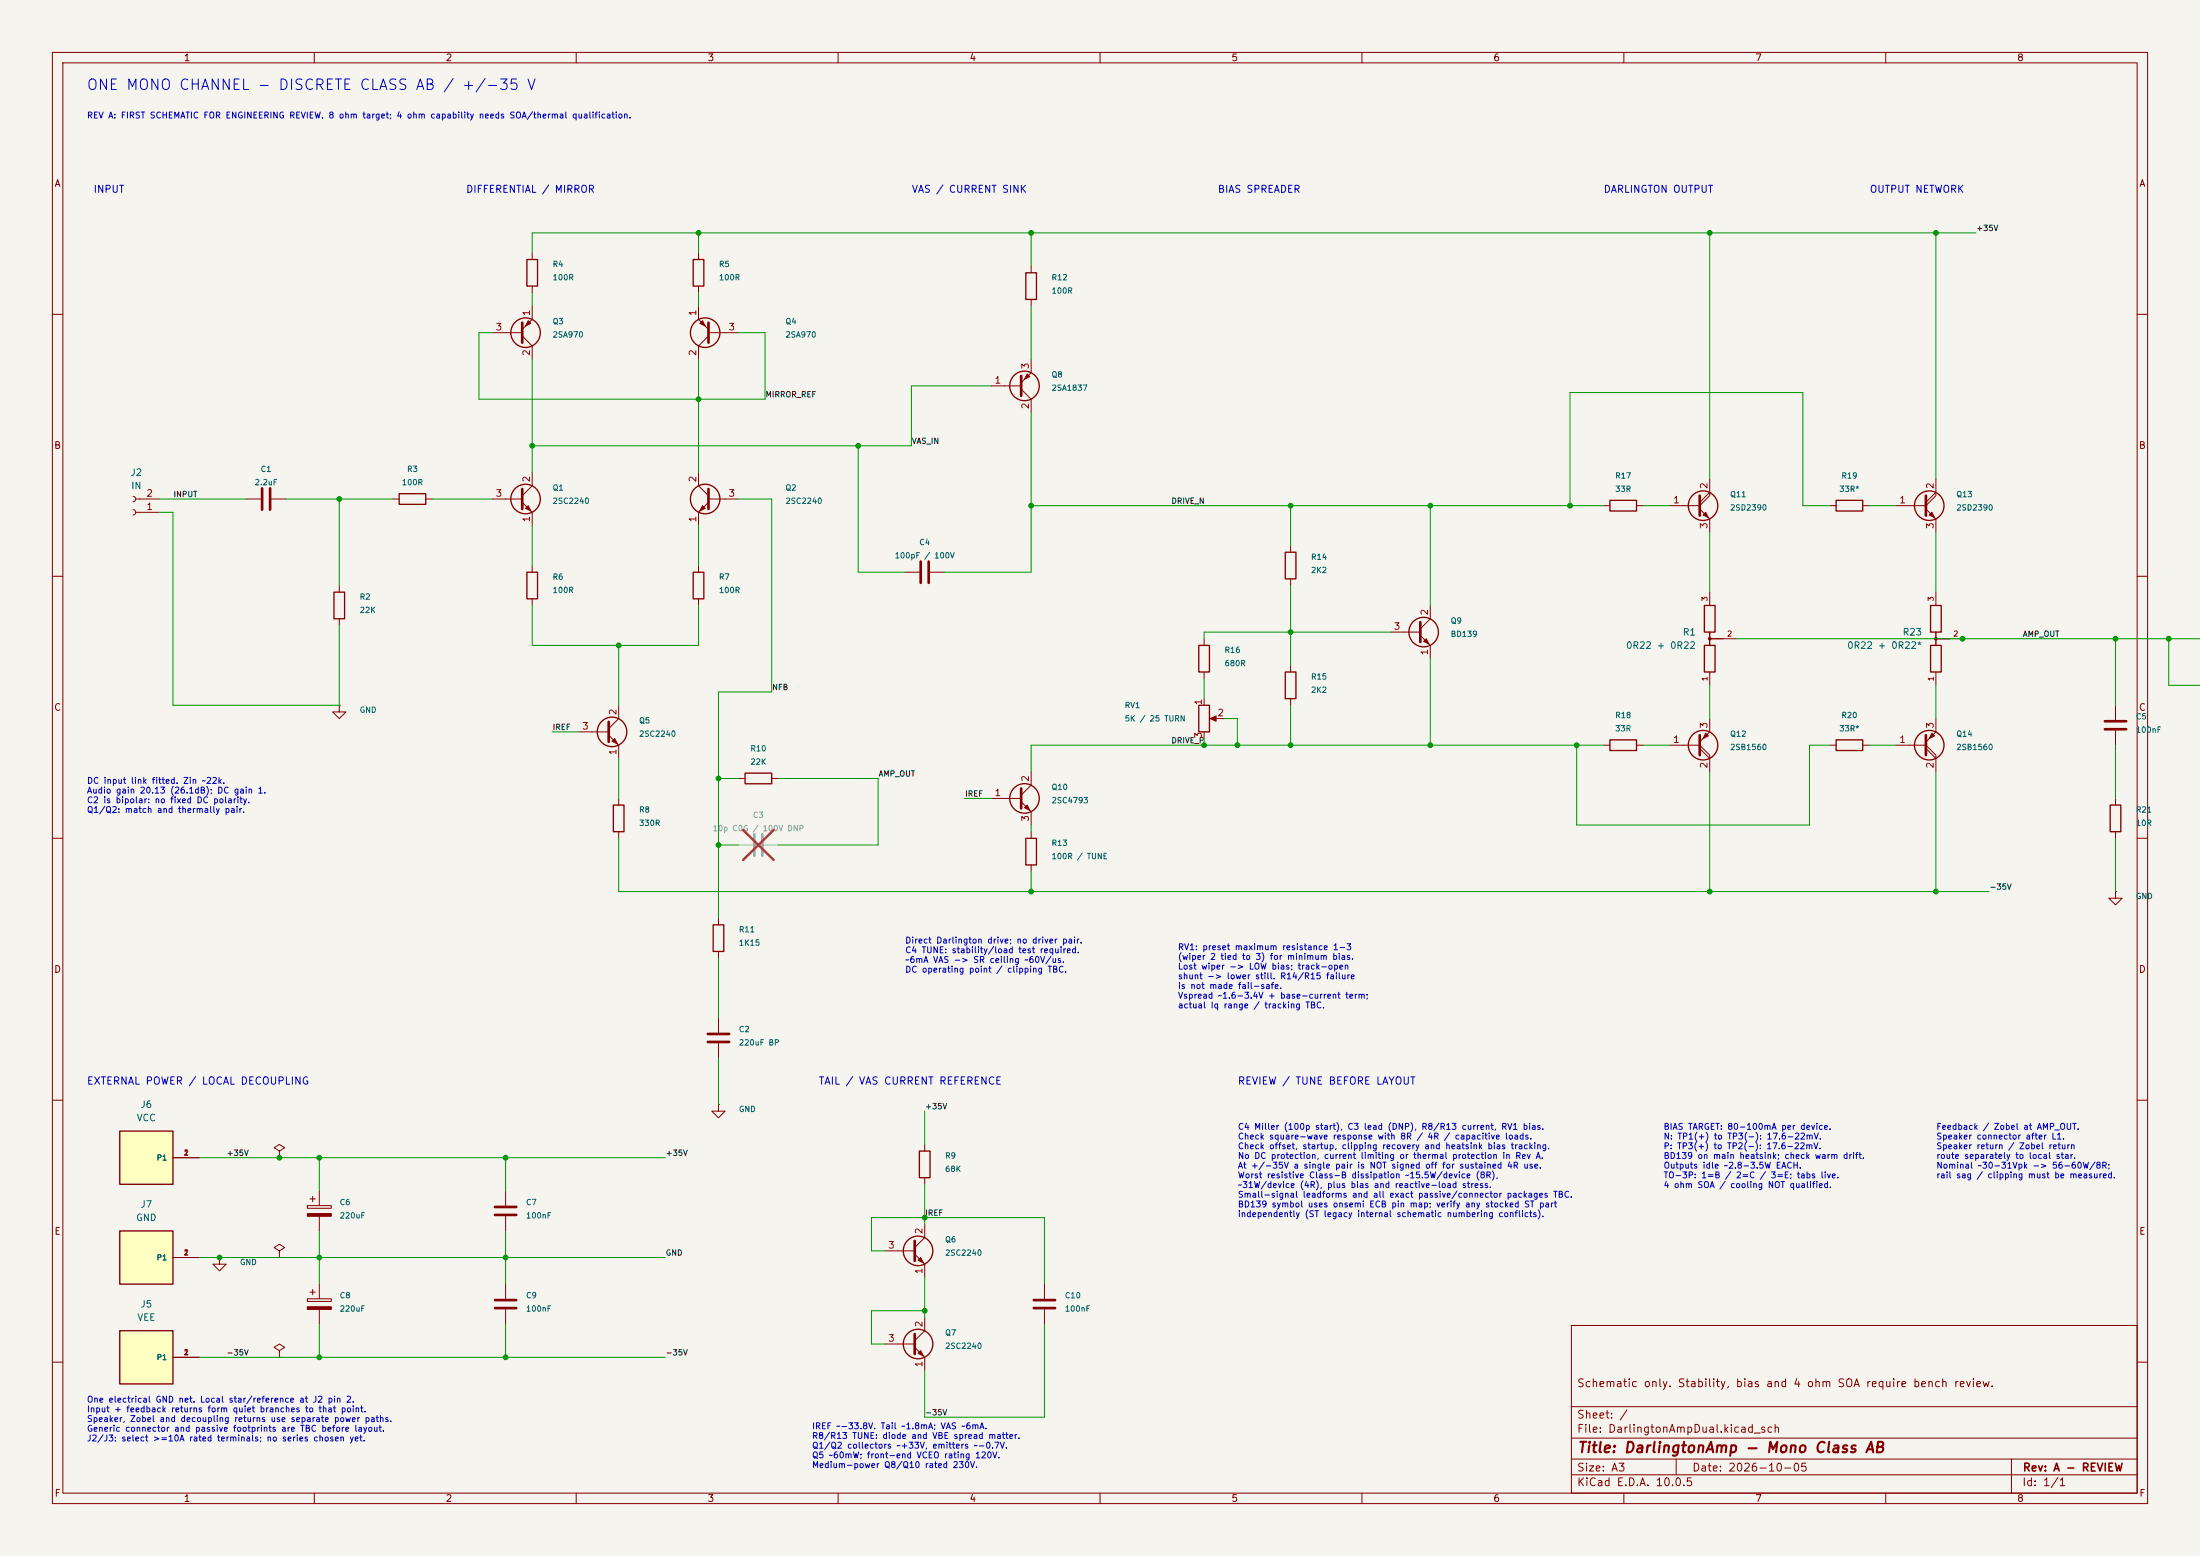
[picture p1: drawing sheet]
<svg xmlns="http://www.w3.org/2000/svg" width="420mm" height="297mm" viewBox="0 0 420 297" stroke-linecap="round" stroke-linejoin="round" font-family="sans-serif">
<path d="M0 0h420v297h-420z" fill="#f5f4ef" stroke="#f5f4ef" stroke-width=".19"/>
<g fill="none" stroke="#840000" stroke-width=".19">
<path d="M10 10h400v277h-400zM12 12h396v273h-396zM60 10v2M110 10v2M160 10v2M210 10v2M260 10v2M310 10v2M360 10v2M101.6 48.3v1.2M101.6 54.6v1.3M101.6 58.4v2.6l-1.9 1.9"/>
<path d="M133.3 58.4v2.6l2 1.9M10 60h2M94 63.5h5.7M99.7 64.1l1.9 1.9v2.6M135.3 63.5h5.7M135.3 64.1l-2 1.9v2.6M189.2 73.7h5.7M194.9 74.3l1.9 1.9v2.5M196.8 68.6v2.5l-1.9 1.9M408 60h2M25.4 97.3l.4 .1 .1 .4-.1 .3-.4 .2M25.4 94.7l.4 .2 .1 .4-.1 .3-.4 .2"/>
<path d="M25.9 95.3h4.6M25.9 97.8h4.6M47 95.3h2.8M51.8 95.3h2.8M74.9 95.3h1.3M81.3 95.3h1.2M94 95.3h5.7M99.7 95.9l1.9 1.9v2.5M101.6 90.2v2.5l-1.9 1.9M306.1 96.5h1.2M312.4 96.5h1.3M324.5 97.2l1.9 1.9v2.5"/>
<path d="M326.4 94v.6l-1.9 1.9h-5.7M326.4 91.4v2.6M326.4 94l-1.9 1.9M349.2 96.5h1.3M355.6 96.5h1.3M367.7 97.2l1.9 1.9v2.5M369.6 94v.6l-1.9 1.9h-5.8M369.6 94l-1.9 1.9M369.6 91.4v2.6M10 110h2M64.8 111.8v1.2M64.8 118.1v1.3"/>
<path d="M101.6 108v1.2M101.6 114.3v1.3M133.3 108v1.2M133.3 114.3v1.3M172.7 109.2h2.8M177.5 109.2h2.8M246.4 104.1v1.3M246.4 110.5v1.3M273 115.6v2.5l-1.9 1.9M326.4 113v2.6M369.6 113v2.6M408 110h2"/>
<path d="M64.8 134.6v1.3h1.2l-1.2 1.3-1.3-1.3h1.3M64.8 134.6h.1M110.5 139.7h5.7M118.1 134.6v2.6l-1.9 1.9M229.9 121.9v1.3M229.9 128.3v1.2M229.9 133.4v1.2M229.9 139.7v1.3M231.4 137.2h2.3M246.4 127v1.3M246.4 133.4v1.2M265.4 120.7h5.7"/>
<path d="M271.1 121.3l1.9 1.9v2.5M326.4 128.3v2.5M328.9 121.9h2.6M369.6 128.3v2.5M369.6 137.2v2.5l-1.9 1.9M372.1 121.9h2.5M403.9 134.6v2.8M403.9 139.4v2.8M10 160h2M116.2 140.3l1.9 1.9v2.6M118.1 152.4v1.3M118.1 158.8v1.2"/>
<path d="M141 148.6h1.2M147.3 148.6h1.3M189.2 152.4h5.7M194.9 153l1.9 1.9v2.6M196.8 147.3v2.6l-1.9 1.9M196.8 158.8v1.2M306.1 142.2h1.2M312.4 142.2h1.3M349.2 142.2h1.3M355.6 142.2h1.3M361.9 142.2h5.8l1.9 1.9v.7M367.7 142.9l1.9 1.9"/>
<path d="M369.6 144.8v2.5M403.9 152.4v1.3M403.9 158.8v1.2M408 160h2M137.2 175.3v1.2M196.8 165.1v1.3M403.9 170.2v1.3h1.2l-1.2 1.2-1.3-1.2h1.3M403.9 170.2h.1M137.2 181.6v1.3M137.2 194.3v2.8M137.2 199.1v2.8M10 210h2"/>
<path d="M408 210h2M168.9 238.8h5.7M174.6 239.4l1.9 1.9v2.5M176.5 233.7v2.5l-1.9 1.9M168.9 256.5h5.7M174.6 257.2l1.9 1.9v2.5M176.5 251.5v2.5l-1.9 1.9M300 253h108v32h-108zM10 260h2M300 278.5h108M300 274.5h108M300 268.5h108"/>
<path d="M320 278.5v3M384 278.5v6.5M408 260h2M60 285v2M110 285v2M160 285v2M210 285v2M260 285v2M300 281.5h108M310 285v2M360 285v2"/>
</g>
<g fill="none" stroke="#840000" stroke-width=".51">
<path d="M99.7 61.6v3.8M135.3 61.6v3.8M194.9 71.8v3.8M50 93.2v4.1M51.6 93.2v4.1M99.7 93.3v3.9M324.5 94.6v3.8M367.7 94.6v3.8M175.8 107.2v4.1M177.3 107.2v4.1M271.1 118.7v3.9M116.2 137.8v3.8"/>
<path d="M401.8 137.7h4.1M401.8 139.2h4.1M194.9 150.5v3.8M367.7 140.3v3.8M135.1 197.4h4.1M135.1 198.9h4.1M174.6 236.9v3.8M174.6 254.6v3.8"/>
</g>
<g fill="none" stroke="#840000" stroke-width=".25">
<path d="M100.6 49.5h2v5.1h-2zM76.2 94.2h5.1v2.1h-5.1zM307.3 95.5h5.1v2h-5.1zM350.5 95.5h5.1v2h-5.1zM63.8 113h2v5.1h-2zM100.6 109.2h2v5.1h-2zM132.3 109.2h2.1v5.1h-2.1zM245.4 105.4h2v5.1h-2zM325.4 115.6h2v5.1h-2zM368.6 115.6h2v5.1h-2zM228.9 134.6h2v5.1h-2zM228.9 123.2h2v5.1h-2z"/>
<path d="M245.4 128.3h2v5.1h-2zM325.4 123.2h2v5.1h-2zM326.4 120.7v2.5M326.4 121.9h2.5M368.6 123.2h2v5.1h-2zM369.6 121.9h2.5M369.6 120.7v2.5M117.1 153.7h2v5.1h-2zM142.2 147.6h5.1v2h-5.1zM307.3 141.2h5.1v2.1h-5.1zM350.5 141.2h5.1v2.1h-5.1zM402.8 153.7h2.1v5.1h-2.1z"/>
<path d="M136.1 176.5h2.1v5.1h-2.1zM195.8 160h2.1v5.1h-2.1z"/>
<circle cx="100.3" cy="63.5" r="2.82"/>
<circle cx="134.6" cy="63.5" r="2.82"/>
<circle cx="195.6" cy="73.7" r="2.82"/>
<circle cx="100.3" cy="95.2" r="2.82"/>
<circle cx="325.1" cy="96.5" r="2.82"/>
<circle cx="368.3" cy="96.5" r="2.82"/>
<circle cx="116.8" cy="139.7" r="2.82"/>
<circle cx="271.8" cy="120.6" r="2.82"/>
<circle cx="195.6" cy="152.4" r="2.82"/>
<circle cx="368.3" cy="142.2" r="2.82"/>
<circle cx="175.3" cy="238.8" r="2.82"/>
<circle cx="175.3" cy="256.5" r="2.82"/>
</g>
<g fill="#840000" stroke="#840000" stroke-width=".19">
<path d="M133.6 61.7l.5-.5 .5 1z"/>
<path d="M175.3 240.5l.5-.5 .5 1z"/>
<path d="M175.3 258.3l.5-.5 .5 1z"/>
<path d="M231 137.2l1.2-.5v1z"/>
<path d="M195.6 154.2l.5-.5 .5 1z"/>
<path d="M100.3 97l.5-.5 .5 1z"/>
<path d="M271.8 122.4l.5-.5 .5 1z"/>
<path d="M116.8 141.5l.5-.5 .6 1z"/>
<path d="M325.1 98.3l.5-.5 .5 1z"/>
<path d="M100.8 61.2l.5 .5-1 .5z"/>
<path d="M368.3 98.3l.5-.5 .5 1z"/>
<path d="M196.1 71.4l.5 .5-1 .5z"/>
<path d="M368.8 140l.5 .5-1 .5z"/>
<circle cx="326.4" cy="121.9" r=".25"/>
<circle cx="369.6" cy="121.9" r=".25"/>
</g>
<path d="M144 159.3v4M145.5 159.3v4" fill="none" stroke="#9c9b98" stroke-width=".51"/>
<path d="M141 161.3h2.8M145.8 161.3h2.8" fill="none" stroke="#9c9b98" stroke-width=".19"/>
<path d="M141.9 158.4l5.8 5.7M147.7 158.4l-5.8 5.7" fill="none" stroke="#e12e31" stroke-width=".46"/>
<path d="M22.9 254h10.1v10.2h-10.1z" fill="#ffffc2"/>
<g fill="none" stroke="#840000" stroke-width=".25">
<path d="M195.8 52.1h2.1v5.1h-2.1zM175.5 219.7h2v5.1h-2zM22.9 254h10.1v10.2h-10.1z"/>
<circle cx="134.6" cy="95.2" r="2.82"/>
<circle cx="325.1" cy="142.2" r="2.82"/>
</g>
<g fill="none" stroke="#840000" stroke-width=".19">
<path d="M196.8 50.8v1.3M196.8 57.2v1.2M133.3 90.2v2.5l2 1.9M135.3 95.3h5.7M135.3 95.9l-2 1.9v2.5M326.4 137.2v2.5l-1.9 1.9M318.8 142.2h5.7l1.9 1.9v.7M324.5 142.9l1.9 1.9M326.4 144.8v2.5M176.5 218.4v1.3M176.5 224.8v1.3M33 259.1h5.1"/>
<path d="M41.9 240v1.3h1.3l-1.3 1.3-1.3-1.3h1.3M41.9 240h.1M53.3 257.8l1.1-.6-1.1-.7-1 .7 1 .6v1.3M53.3 259.1h.1"/>
</g>
<path d="M135.3 93.3v3.9M324.5 140.3v3.8" fill="none" stroke="#840000" stroke-width=".51"/>
<g fill="#840000" stroke="#840000" stroke-width=".19">
<path d="M325.6 140l.5 .5-1 .5z"/>
<path d="M134.1 96.5l.5 .5-1 .5z"/>
</g>
<path d="M22.9 234.9h10.1v10.2h-10.1z" fill="#ffffc2"/>
<path d="M22.9 234.9h10.1v10.2h-10.1z" fill="none" stroke="#840000" stroke-width=".25"/>
<path d="M53.3 219.7l1.1-.6-1.1-.7-1 .7 1 .6v1.3M137.2 210.8v1.3h1.2l-1.2 1.3-1.3-1.3h1.3M137.2 210.8h.1M53.3 221h.1M96.5 227.3v2.8M96.5 232.2v2.7M33 240h5.1M199.4 245.1v2.8M199.4 249.9v2.8" fill="none" stroke="#840000" stroke-width=".19"/>
<path d="M94.5 230.4h4.1M94.5 231.9h4.1M197.4 248.2h4M197.4 249.7h4" fill="none" stroke="#840000" stroke-width=".51"/>
<path d="M22.9 215.9h10.1v10.2h-10.1z" fill="#ffffc2"/>
<path d="M132.3 49.5h2.1v5.1h-2.1zM22.9 215.9h10.1v10.2h-10.1z" fill="none" stroke="#840000" stroke-width=".25"/>
<g fill="none" stroke="#840000" stroke-width=".19">
<path d="M133.3 48.3v1.2M133.3 54.6v1.3M33 221h5.1M53.3 238.8l1.1-.7-1.1-.6-1 .6 1 .7v1.2M58.7 230.1h4.5v.5h-4.5zM59.2 228.9h1M59.7 228.3v1.1M61 227.3v2.8M61 232.2v2.7M53.3 240h.1M58.7 247.9h4.5v.5h-4.5zM59.2 246.6h1"/>
<path d="M59.7 246.1v1M61 245.1v2.8M61 249.9v2.8M96.5 245.1v2.8M96.5 249.9v2.8"/>
</g>
<g fill="#840000" stroke="#840000" stroke-width=".19">
<path d="M58.7 249.4h4.5v.5h-4.5z"/>
<path d="M58.7 231.6h4.5v.6h-4.5z"/>
</g>
<path d="M94.5 248.2h4.1M94.5 249.7h4.1" fill="none" stroke="#840000" stroke-width=".51"/>
<g fill="none" stroke="#009600" stroke-width=".19">
<path d="M101.6 55.9v2.5M133.3 44.5v3.8M133.3 55.9v2.5M196.8 44.5v6.3M196.8 58.4v10.2M326.4 44.5v46.9M369.6 44.5v46.9M377.2 44.5h-275.6v3.8M94 63.5h-2.6v12.7h54.6v-12.7h-5M101.6 68.6v21.6M133.3 68.6v21.6M189.2 73.7h-15.2v11.4h-72.4"/>
<path d="M196.8 78.7v30.5h-16.5M30.5 95.3h16.5M30.5 97.8h2.5v36.8h31.8v-15.2M54.6 95.3h20.3M64.8 95.3v16.5M82.5 95.3h11.5M141 95.3h6.3v36.8h-10.1v43.2M163.8 85.1v24.1h8.9M196.8 96.5h109.3M246.4 96.5v7.6M273 96.5v19.1M299.7 96.5v-21.6h44.5v21.6h5"/>
<path d="M313.7 96.5h5.1M356.9 96.5h5M101.6 115.6v7.6h31.7v-7.6M101.6 100.3v7.7M133.3 100.3v7.7M246.4 111.8v15.2M326.4 101.6v11.4M369.6 101.6v11.4M105.4 139.7h5.1M118.1 123.2v11.4M229.9 129.5v3.9M233.7 137.2h2.5v5"/>
<path d="M246.4 134.6v7.6M265.4 120.7h-35.5v1.2M273 125.7v16.5M326.4 130.8v6.4M331.5 121.9h88.5M369.6 130.8v6.4M403.9 121.9v12.7M414 121.9v8.9h6M118.1 144.8v7.6M137.2 148.6h3.8M148.6 148.6h19v12.7h-19M184.1 152.4h5.1"/>
<path d="M196.8 157.5v1.3M229.9 141v1.2M301 142.2v15.3h44.4v-15.3h3.8M306.1 142.2h-109.3v5.1M313.7 142.2h5.1M326.4 147.3v22.9M356.9 142.2h5M369.6 147.3v22.9M403.9 142.2v10.2M118.1 160v10.2h261.6M137.2 161.3h3.8M196.8 166.4v3.8"/>
<path d="M403.9 160v10.2M137.2 182.9v11.4M137.2 201.9v8.9M176.5 212.1v6.3M38.1 221h88.9M61 221v6.3M61 234.9v10.2M96.5 221v6.3M96.5 234.9v10.2M168.9 238.8h-2.5v-6.4h33v12.7M176.5 226.1v7.6M38.1 240h88.9"/>
<path d="M38.1 259.1h88.9M61 252.7v6.4M96.5 252.7v6.4M176.5 250.2h-10.1v6.3h2.5M176.5 243.8v7.7M199.4 252.7v17.8h-22.9v-8.9"/>
</g>
<g fill="#009600" stroke="#009600" stroke-width=".19">
<circle cx="133.3" cy="76.2" r=".46"/>
<circle cx="118.1" cy="123.2" r=".46"/>
<circle cx="64.8" cy="95.3" r=".46"/>
<circle cx="101.6" cy="85.1" r=".46"/>
<circle cx="61" cy="259.1" r=".46"/>
<circle cx="61" cy="221" r=".46"/>
<circle cx="53.3" cy="221" r=".46"/>
<circle cx="96.5" cy="221" r=".46"/>
<circle cx="61" cy="240" r=".46"/>
<circle cx="41.9" cy="240" r=".46"/>
<circle cx="137.2" cy="148.6" r=".46"/>
<circle cx="196.8" cy="170.2" r=".46"/>
<circle cx="137.2" cy="161.3" r=".46"/>
<circle cx="196.8" cy="44.5" r=".46"/>
<circle cx="163.8" cy="85.1" r=".46"/>
<circle cx="133.3" cy="44.5" r=".46"/>
<circle cx="96.5" cy="259.1" r=".46"/>
<circle cx="96.5" cy="240" r=".46"/>
<circle cx="176.5" cy="232.4" r=".46"/>
<circle cx="369.6" cy="170.2" r=".46"/>
<circle cx="326.4" cy="170.2" r=".46"/>
<circle cx="403.9" cy="121.9" r=".46"/>
<circle cx="414" cy="121.9" r=".46"/>
<circle cx="374.6" cy="121.9" r=".46"/>
<circle cx="369.6" cy="44.5" r=".46"/>
<circle cx="299.7" cy="96.5" r=".46"/>
<circle cx="273" cy="96.5" r=".46"/>
<circle cx="326.4" cy="44.5" r=".46"/>
<circle cx="236.2" cy="142.2" r=".46"/>
<circle cx="196.8" cy="96.5" r=".46"/>
<circle cx="246.4" cy="96.5" r=".46"/>
<circle cx="246.4" cy="120.7" r=".46"/>
<circle cx="246.4" cy="142.2" r=".46"/>
<circle cx="273" cy="142.2" r=".46"/>
<circle cx="301" cy="142.2" r=".46"/>
<circle cx="229.9" cy="142.2" r=".46"/>
<circle cx="176.5" cy="250.2" r=".46"/>
</g>
<text font-size="2" fill="#0000c2" x="16.4" y="17.7">ONE MONO CHANNEL - DISCRETE CLASS AB / +/-35 V</text>
<text font-size="2" fill="#840000" x="301" y="277.8">Title: DarlingtonAmp - Mono Class AB</text>
<g font-size="1.5" fill="#840000">
<text x="300.9" y="265.1">Schematic only. Stability, bias and 4 ohm SOA require bench review.</text>
<text x="300.9" y="273.8">File: DarlingtonAmpDual.kicad_sch</text>
<text x="300.9" y="271.1">Sheet: /</text>
<text x="300.9" y="281.2">Size: A3</text>
<text x="322.9" y="281.2">Date: 2026-10-05</text>
<text x="386" y="281.2">Rev: A - REVIEW</text>
<text x="300.9" y="284">KiCad E.D.A. 10.0.5</text>
<text x="385.9" y="284">Id: 1/1</text>
</g>
<g font-size="1.4" fill="#0000c2">
<text x="16.5" y="207.4">EXTERNAL POWER / LOCAL DECOUPLING</text>
<text x="156.2" y="207.4">TAIL / VAS CURRENT REFERENCE</text>
<text x="236.2" y="207.4">REVIEW / TUNE BEFORE LAYOUT</text>
</g>
<g font-size="1.3" fill="#840000">
<text x="35" y="12">1</text>
<text x="85" y="12">2</text>
<text x="135" y="12">3</text>
<text x="185" y="12">4</text>
<text x="235" y="12">5</text>
<text x="285" y="12">6</text>
<text x="335" y="12">7</text>
<text x="385" y="12">8</text>
<text x="10.3" y="36">A</text>
<text x="408.3" y="36">A</text>
<text x="10.2" y="86">B</text>
<text x="408.2" y="86">B</text>
<text x="10.2" y="136">C</text>
<text x="408.2" y="136">C</text>
<text x="10.2" y="186">D</text>
<text x="408.2" y="186">D</text>
<text x="10.3" y="236">E</text>
<text x="408.3" y="236">E</text>
<text x="10.3" y="286">F</text>
<text x="35" y="287">1</text>
<text x="85" y="287">2</text>
<text x="135" y="287">3</text>
<text x="185" y="287">4</text>
<text x="235" y="287">5</text>
<text x="285" y="287">6</text>
<text x="335" y="287">7</text>
<text x="385" y="287">8</text>
<text x="408.3" y="286">F</text>
</g>
<g font-size="1.3" fill="#0000c2">
<text x="17.7" y="37.1">INPUT</text>
<text x="88.9" y="37.1">DIFFERENTIAL / MIRROR</text>
<text x="174" y="37.1">VAS / CURRENT SINK</text>
<text x="232.4" y="37.1">BIAS SPREADER</text>
<text x="306" y="37.1">DARLINGTON OUTPUT</text>
<text x="356.8" y="37.1">OUTPUT NETWORK</text>
</g>
<g font-size="1.3" fill="#a90000">
<text x="94.5" y="63.4">3</text>
<text x="101.5" y="60.4" transform="rotate(-90 101.5 60.4)">1</text>
<text x="133.2" y="60.4" transform="rotate(-90 133.2 60.4)">1</text>
<text x="139" y="63.4">3</text>
<text x="101.5" y="68" transform="rotate(-90 101.5 68)">2</text>
<text x="133.2" y="68" transform="rotate(-90 133.2 68)">2</text>
<text x="196.7" y="70.6" transform="rotate(-90 196.7 70.6)">3</text>
<text x="189.8" y="73.5">1</text>
<text x="196.7" y="78.2" transform="rotate(-90 196.7 78.2)">2</text>
<text x="27.8" y="95.1">2</text>
<text x="94.5" y="95.1">3</text>
<text x="101.5" y="92.2" transform="rotate(-90 101.5 92.2)">2</text>
<text x="133.2" y="92.2" transform="rotate(-90 133.2 92.2)">2</text>
<text x="139" y="95.1">3</text>
<text x="326.3" y="93.4" transform="rotate(-90 326.3 93.4)">2</text>
<text x="369.4" y="93.4" transform="rotate(-90 369.4 93.4)">2</text>
<text x="27.8" y="97.7">1</text>
<text x="101.5" y="99.8" transform="rotate(-90 101.5 99.8)">1</text>
<text x="133.2" y="99.8" transform="rotate(-90 133.2 99.8)">1</text>
<text x="319.3" y="96.4">1</text>
<text x="326.3" y="101.1" transform="rotate(-90 326.3 101.1)">3</text>
<text x="362.5" y="96.4">1</text>
<text x="369.4" y="101.1" transform="rotate(-90 369.4 101.1)">3</text>
<text x="272.9" y="117.6" transform="rotate(-90 272.9 117.6)">2</text>
<text x="266" y="120.5">3</text>
<text x="272.9" y="125.2" transform="rotate(-90 272.9 125.2)">1</text>
<text x="118" y="136.6" transform="rotate(-90 118 136.6)">2</text>
<text x="229.7" y="134.7" transform="rotate(-90 229.7 134.7)">1</text>
<text x="232.3" y="137">2</text>
<text x="111" y="139.6">3</text>
<text x="229.7" y="141.1" transform="rotate(-90 229.7 141.1)">3</text>
<text x="319.3" y="142.1">1</text>
<text x="326.3" y="139.2" transform="rotate(-90 326.3 139.2)">3</text>
<text x="362.5" y="142.1">1</text>
<text x="369.4" y="139.2" transform="rotate(-90 369.4 139.2)">3</text>
<text x="118" y="144.2" transform="rotate(-90 118 144.2)">1</text>
<text x="196.7" y="149.3" transform="rotate(-90 196.7 149.3)">2</text>
<text x="326.3" y="146.8" transform="rotate(-90 326.3 146.8)">2</text>
<text x="369.4" y="146.8" transform="rotate(-90 369.4 146.8)">2</text>
<text x="189.8" y="152.3">1</text>
<text x="196.7" y="156.9" transform="rotate(-90 196.7 156.9)">3</text>
<text x="169.4" y="238.6">3</text>
<text x="176.4" y="235.7" transform="rotate(-90 176.4 235.7)">2</text>
<text x="176.4" y="243.3" transform="rotate(-90 176.4 243.3)">1</text>
<text x="169.4" y="256.4">3</text>
<text x="176.4" y="253.5" transform="rotate(-90 176.4 253.5)">2</text>
<text x="176.4" y="261.1" transform="rotate(-90 176.4 261.1)">1</text>
</g>
<g font-size="1.3" fill="#006464">
<text x="24.8" y="91.1">J2</text>
<text x="24.9" y="93.7">IN</text>
<text x="310.3" y="124.2">0R22 + 0R22</text>
<text x="321.1" y="121.6">R1</text>
<text x="352.5" y="124.2">0R22 + 0R22*</text>
<text x="363.1" y="121.6">R23</text>
<text x="26" y="214.3">VCC</text>
<text x="26.7" y="211.8">J6</text>
<text x="25.9" y="233.4">GND</text>
<text x="26.7" y="230.8">J7</text>
<text x="26.7" y="249.9">J5</text>
<text x="26.1" y="252.4">VEE</text>
</g>
<g font-size="1.2" fill="#0000c2">
<text x="16.5" y="22.9">REV A: FIRST SCHEMATIC FOR ENGINEERING REVIEW. 8 ohm target; 4 ohm capability needs SOA/thermal qualification.</text>
<text x="16.5" y="149.9">DC input link fitted. Zin ~22k.</text>
<text x="16.5" y="151.7">Audio gain 20.13 (26.1dB); DC gain 1.</text>
<text x="16.5" y="153.6">C2 is bipolar: no fixed DC polarity.</text>
<text x="16.5" y="155.4">Q1/Q2: match and thermally pair.</text>
<text x="172.7" y="180.4">Direct Darlington drive; no driver pair.</text>
<text x="172.7" y="182.2">C4 TUNE: stability/load test required.</text>
<text x="172.7" y="184.1">~6mA VAS -&gt; SR ceiling ~60V/us.</text>
<text x="172.7" y="185.9">DC operating point / clipping TBC.</text>
<text x="224.8" y="181.6">RV1: preset maximum resistance 1-3</text>
<text x="224.8" y="183.5">(wiper 2 tied to 3) for minimum bias.</text>
<text x="224.8" y="185.3">Lost wiper -&gt; LOW bias; track-open</text>
<text x="224.8" y="187.2">shunt -&gt; lower still. R14/R15 failure</text>
<text x="224.8" y="189">is not made fail-safe.</text>
<text x="224.8" y="190.9">Vspread ~1.6-3.4V + base-current term;</text>
<text x="224.8" y="192.7">actual Iq range / tracking TBC.</text>
<text x="236.2" y="215.9">C4 Miller (100p start), C3 lead (DNP), R8/R13 current, RV1 bias.</text>
<text x="317.5" y="215.9">BIAS TARGET: 80-100mA per device.</text>
<text x="369.6" y="215.9">Feedback / Zobel at AMP_OUT.</text>
<text x="236.2" y="217.8">Check square-wave response with 8R / 4R / capacitive loads.</text>
<text x="236.2" y="219.6">Check offset, startup, clipping recovery and heatsink bias tracking.</text>
<text x="236.2" y="221.5">No DC protection, current limiting or thermal protection in Rev A.</text>
<text x="317.5" y="217.8">N: TP1(+) to TP3(-): 17.6-22mV.</text>
<text x="317.5" y="219.6">P: TP3(+) to TP2(-): 17.6-22mV.</text>
<text x="317.5" y="221.5">BD139 on main heatsink; check warm drift.</text>
<text x="369.6" y="217.8">Speaker connector after L1.</text>
<text x="369.6" y="219.6">Speaker return / Zobel return</text>
<text x="369.6" y="221.5">route separately to local star.</text>
<text x="236.2" y="223.3">At +/-35V a single pair is NOT signed off for sustained 4R use.</text>
<text x="236.2" y="225.2">Worst resistive Class-B dissipation ~15.5W/device (8R),</text>
<text x="236.2" y="227">~31W/device (4R), plus bias and reactive-load stress.</text>
<text x="317.5" y="223.3">Outputs idle ~2.8-3.5W EACH.</text>
<text x="317.5" y="225.2">TO-3P: 1=B / 2=C / 3=E; tabs live.</text>
<text x="317.5" y="227">4 ohm SOA / cooling NOT qualified.</text>
<text x="369.6" y="223.3">Nominal ~30-31Vpk -&gt; 56-60W/8R;</text>
<text x="369.6" y="225.2">rail sag / clipping must be measured.</text>
<text x="236.2" y="228.9">Small-signal leadforms and all exact passive/connector packages TBC.</text>
<text x="236.2" y="230.7">BD139 symbol uses onsemi ECB pin map; verify any stocked ST part</text>
<text x="236.2" y="232.6">independently (ST legacy internal schematic numbering conflicts).</text>
<text x="16.5" y="268">One electrical GND net. Local star/reference at J2 pin 2.</text>
<text x="16.5" y="269.8">Input + feedback returns form quiet branches to that point.</text>
<text x="16.5" y="271.7">Speaker, Zobel and decoupling returns use separate power paths.</text>
<text x="16.5" y="273.5">Generic connector and passive footprints are TBC before layout.</text>
<text x="16.5" y="275.4">J2/J3: select &gt;=10A rated terminals; no series chosen yet.</text>
<text x="154.9" y="273.1">IREF ~-33.8V. Tail ~1.8mA; VAS ~6mA.</text>
<text x="154.9" y="274.9">R8/R13 TUNE: diode and VBE spread matter.</text>
<text x="154.9" y="276.8">Q1/Q2 collectors ~+33V, emitters ~-0.7V.</text>
<text x="154.9" y="278.6">Q5 ~60mW; front-end VCEO rating 120V.</text>
<text x="154.9" y="280.5">Medium-power Q8/Q10 rated 230V.</text>
</g>
<g font-size="1.1" fill="#0f0f0f">
<text x="377.2" y="44.3">+35V</text>
<text x="146" y="76.1">MIRROR_REF</text>
<text x="174" y="85">VAS_IN</text>
<text x="33" y="95.1">INPUT</text>
<text x="223.5" y="96.4">DRIVE_N</text>
<text x="386.1" y="121.8">AMP_OUT</text>
<text x="147.3" y="132">NFB</text>
<text x="105.4" y="139.6">IREF</text>
<text x="223.5" y="142.1">DRIVE_P</text>
<text x="167.6" y="148.5">AMP_OUT</text>
<text x="184.1" y="152.3">IREF</text>
<text x="379.7" y="170.1">-35V</text>
<text x="176.5" y="212">+35V</text>
<text x="43.2" y="220.9">+35V</text>
<text x="127" y="220.9">+35V</text>
<text x="176.5" y="232.3">IREF</text>
<text x="127" y="239.9">GND</text>
<text x="43.2" y="259">-35V</text>
<text x="127" y="259">-35V</text>
<text x="176.5" y="270.4">-35V</text>
</g>
<g font-size="1.1" fill="#006464">
<text x="105.4" y="51.2">R4</text>
<text x="105.4" y="53.8">100R</text>
<text x="137.1" y="51.2">R5</text>
<text x="137.1" y="53.8">100R</text>
<text x="200.6" y="53.8">R12</text>
<text x="200.6" y="56.3">100R</text>
<text x="105.4" y="62.1">Q3</text>
<text x="105.4" y="64.7">2SA970</text>
<text x="149.8" y="62.1">Q4</text>
<text x="149.8" y="64.7">2SA970</text>
<text x="200.6" y="72.3">Q8</text>
<text x="200.6" y="74.8">2SA1837</text>
<text x="48.5" y="92.9">2.2uF</text>
<text x="49.7" y="90.3">C1</text>
<text x="76.6" y="92.9">100R</text>
<text x="77.6" y="90.3">R3</text>
<text x="105.4" y="93.9">Q1</text>
<text x="149.8" y="93.9">Q2</text>
<text x="308.2" y="91.6">R17</text>
<text x="308.2" y="94.1">33R</text>
<text x="330.2" y="95.2">Q11</text>
<text x="351" y="94.1">33R*</text>
<text x="351.4" y="91.6">R19</text>
<text x="373.4" y="95.2">Q13</text>
<text x="105.4" y="96.4">2SC2240</text>
<text x="149.8" y="96.4">2SC2240</text>
<text x="330.2" y="97.7">2SD2390</text>
<text x="373.4" y="97.7">2SD2390</text>
<text x="170.7" y="106.8">100pF / 100V</text>
<text x="175.4" y="104.3">C4</text>
<text x="250.2" y="107.1">R14</text>
<text x="105.4" y="110.9">R6</text>
<text x="105.4" y="113.4">100R</text>
<text x="137.1" y="110.9">R7</text>
<text x="137.1" y="113.4">100R</text>
<text x="250.2" y="109.6">2K2</text>
<text x="68.6" y="114.7">R2</text>
<text x="68.6" y="117.3">22K</text>
<text x="276.8" y="119.3">Q9</text>
<text x="233.7" y="124.9">R16</text>
<text x="276.8" y="121.8">BD139</text>
<text x="233.7" y="127.4">680R</text>
<text x="250.2" y="130">R15</text>
<text x="68.6" y="136.3">GND</text>
<text x="214.6" y="135.4">RV1</text>
<text x="214.6" y="138">5K / 25 TURN</text>
<text x="250.2" y="132.5">2K2</text>
<text x="308.2" y="137.3">R18</text>
<text x="351.4" y="137.3">R20</text>
<text x="407.7" y="137.6">C5</text>
<text x="121.9" y="138.3">Q5</text>
<text x="121.9" y="140.9">2SC2240</text>
<text x="143.2" y="143.7">R10</text>
<text x="308.2" y="139.9">33R</text>
<text x="330.2" y="140.9">Q12</text>
<text x="330.2" y="143.4">2SB1560</text>
<text x="351" y="139.9">33R*</text>
<text x="373.4" y="140.9">Q14</text>
<text x="373.4" y="143.4">2SB1560</text>
<text x="407.7" y="140.1">100nF</text>
<text x="143.2" y="146.2">22K</text>
<text x="121.9" y="155.4">R8</text>
<text x="200.6" y="151">Q10</text>
<text x="200.6" y="153.6">2SC4793</text>
<text x="407.7" y="155.4">R21</text>
<text x="121.9" y="157.9">330R</text>
<text x="200.6" y="161.7">R13</text>
<text x="407.7" y="157.9">10R</text>
<text x="200.6" y="164.2">100R / TUNE</text>
<text x="407.7" y="171.9">GND</text>
<text x="141" y="178.2">R11</text>
<text x="141" y="180.8">1K15</text>
<text x="141" y="197.3">C2</text>
<text x="141" y="199.8">220uF BP</text>
<text x="141" y="212.5">GND</text>
<text x="180.3" y="221.4">R9</text>
<text x="180.3" y="223.9">68K</text>
<text x="64.8" y="230.3">C6</text>
<text x="64.8" y="232.8">220uF</text>
<text x="100.3" y="230.3">C7</text>
<text x="100.3" y="232.8">100nF</text>
<text x="180.3" y="237.4">Q6</text>
<text x="180.3" y="239.9">2SC2240</text>
<text x="45.7" y="241.7">GND</text>
<text x="64.8" y="248.1">C8</text>
<text x="64.8" y="250.6">220uF</text>
<text x="100.3" y="248.1">C9</text>
<text x="100.3" y="250.6">100nF</text>
<text x="203.2" y="248.1">C10</text>
<text x="203.2" y="250.6">100nF</text>
<text x="180.3" y="255.2">Q7</text>
<text x="180.3" y="257.7">2SC2240</text>
</g>
<g font-size="1.1" fill="#939391">
<text x="135.9" y="158.9">10p C0G / 100V DNP</text>
<text x="143.6" y="156.4">C3</text>
</g>
<g font-size="1" fill="#a90000">
<text x="326.2" y="114.9" transform="rotate(-90 326.2 114.9)">3</text>
<text x="369.4" y="114.9" transform="rotate(-90 369.4 114.9)">3</text>
<text x="329.6" y="121.7">2</text>
<text x="372.8" y="121.7">2</text>
<text x="326.2" y="130.1" transform="rotate(-90 326.2 130.1)">1</text>
<text x="369.4" y="130.1" transform="rotate(-90 369.4 130.1)">1</text>
<text x="35" y="220.8">1</text>
<text x="35" y="220.8">2</text>
<text x="35" y="239.8">1</text>
<text x="35" y="239.8">2</text>
<text x="35" y="258.9">1</text>
<text x="35" y="258.9">2</text>
</g>
<g font-size="1" fill="#006464">
<text x="29.8" y="221.7">P1</text>
<text x="29.8" y="240.8">P1</text>
<text x="29.8" y="259.8">P1</text>
</g>
</svg>
